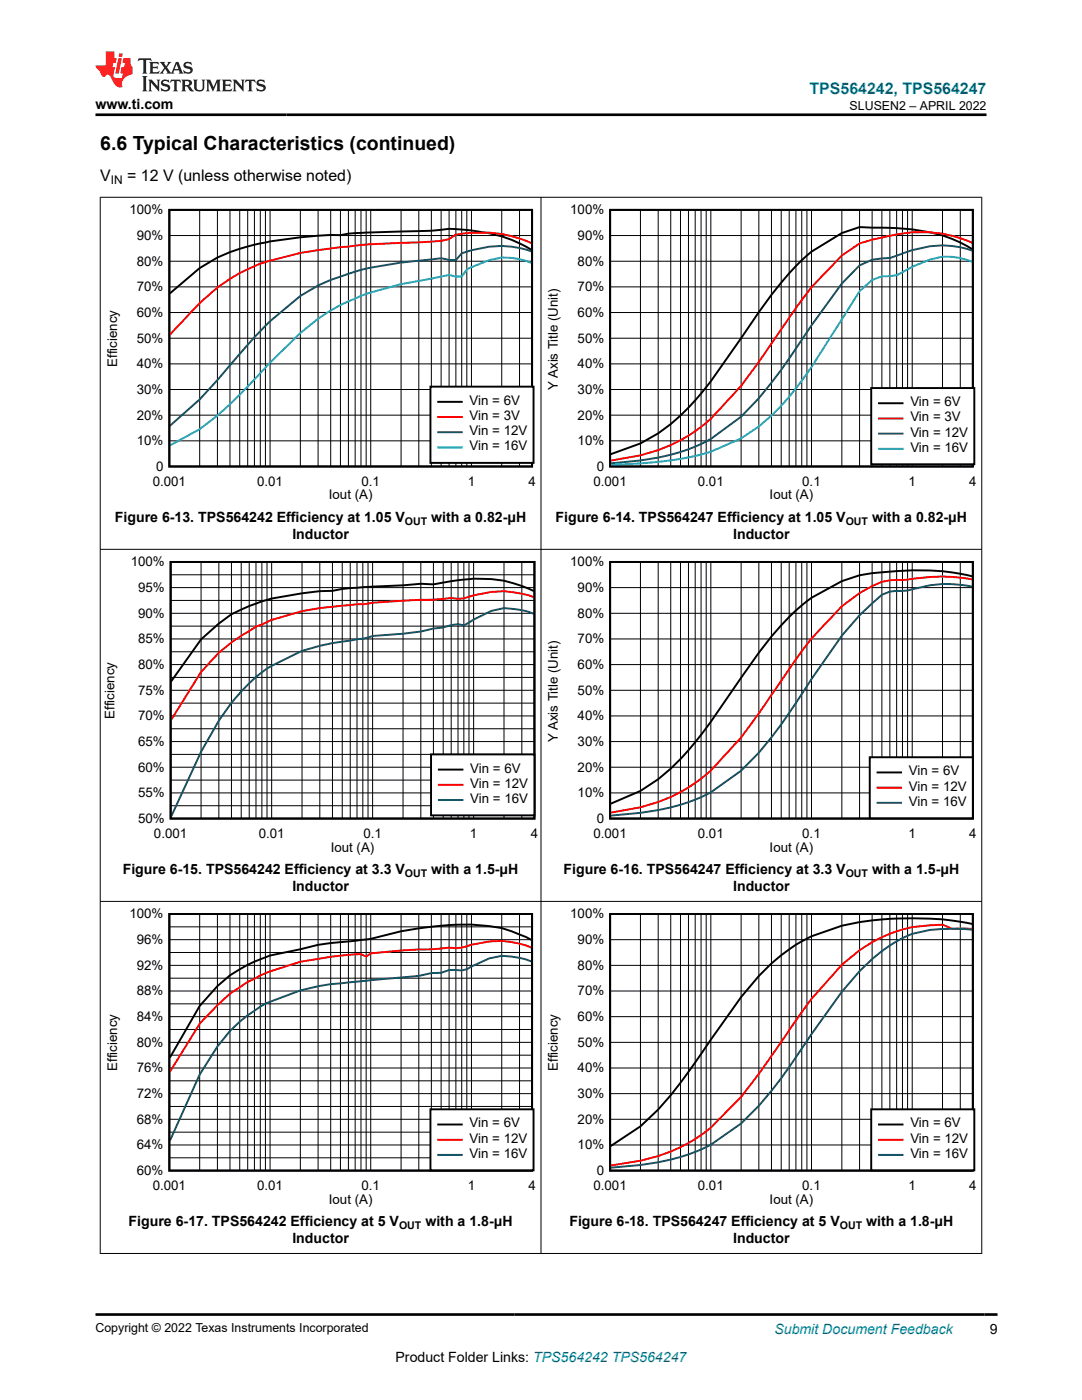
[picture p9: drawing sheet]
<svg xmlns="http://www.w3.org/2000/svg" width="216mm" height="279mm" viewBox="0 0 216 279" stroke-linecap="round" stroke-linejoin="round" font-family="sans-serif">
<path d="M33.8 41.9h72.4v51.2h-72.4zM106 49.8a28.4 28.4 0 0 0-13.9-4l-2.5-.1a171.3 171.3 0 0 1-16.5 .7l-3.6 .2-1.6 .3a81.7 81.7 0 0 0-17.1 1.9 33.6 33.6 0 0 0-11 4.7l-5.8 5" fill="none" stroke="#000" stroke-width=".39"/>
<g fill="none" stroke="#000" stroke-width=".2">
<path d="M33.8 57.3h72.4M33.8 52.1h72.4M33.8 47h72.4M39.8 41.9v51.2M43.4 41.9v51.2M45.9 41.9v51.2M47.8 41.9v51.2M49.4 41.9v51.2M50.8 41.9v51.2M51.9 41.9v51.2M53 41.9v51.2M53.9 41.9v51.2"/>
<path d="M59.9 41.9v51.2M63.5 41.9v51.2M66 41.9v51.2M67.9 41.9v51.2M69.5 41.9v51.2M70.9 41.9v51.2M72 41.9v51.2M73.1 41.9v51.2M74 41.9v51.2M80 41.9v51.2M83.6 41.9v51.2M86.1 41.9v51.2"/>
<path d="M88 41.9v51.2M89.6 41.9v51.2M91 41.9v51.2M92.1 41.9v51.2M93.1 41.9v51.2M94.1 41.9v51.2M100.1 41.9v51.2M103.7 41.9v51.2M33.8 77.7h72.4M33.8 72.6h72.4M33.8 67.5h72.4M33.8 62.4h72.4"/>
<path d="M33.8 88h72.4M33.8 82.9h72.4"/>
</g>
<path d="M106 48.5a24.5 24.5 0 0 0-15-1.7l-1.4 .9-1.6 .4-14.9 .7-5.2 .5a63.9 63.9 0 0 0-17.1 3.8 32 32 0 0 0-11 7.4l-5.8 6.2" fill="none" stroke="#f00" stroke-width=".39"/>
<path d="M106 50.1a19.5 19.5 0 0 0-13.9 .5l-1.1 1.3h-1.4l-1.6-.4-1.9 .3a66.3 66.3 0 0 0-15.2 2.4l-1.4 .5a34.3 34.3 0 0 0-9.6 4.4l-6.9 5.9-2.2 2.3-7.4 8.6-3.6 3.8-5.8 5.2" fill="none" stroke="#105465" stroke-width=".39"/>
<path d="M106 52.4a13.1 13.1 0 0 0-11.9 .9l-1 .5-1 1.4h-1.1l-1.4-.3-3.5 .7a68.6 68.6 0 0 0-14.1 3.4l-1.1 .6a33.5 33.5 0 0 0-11 6.9l-6 5.9-4.5 4.7a66.7 66.7 0 0 1-9.6 8.5l-5.8 3.3" fill="none" stroke="#00bacc" stroke-width=".39"/>
<path d="M85.9 77.2h20.6v15.2h-20.6z" fill-rule="evenodd" fill="#fff"/>
<path d="M121.7 41.9h72.4v51.2h-72.4zM193.9 49.7a31.9 31.9 0 0 0-16.3-4.2l-6.1-.2-3.5 1.2-6.1 3.7-.9 .8a60.4 60.4 0 0 0-9.6 11.3l-9.6 13.8-1.9 2.4a37.7 37.7 0 0 1-12.1 10l-5.9 2.1M85.9 77.2h20.6v15.2h-20.6zM87.4 80.2h4.7" fill="none" stroke="#000" stroke-width=".39"/>
<path d="M193.9 48.4a26.1 26.1 0 0 0-17.9-1l-4.5 1.2-3.5 2.4-6.1 6.3-3.1 4.2-4.9 7.1a75.6 75.6 0 0 1-13 15.8 31.3 31.3 0 0 1-13.1 6.5l-5.9 1M87.4 83.2h4.7" fill="none" stroke="#f00" stroke-width=".39"/>
<path d="M193.9 50a18.9 18.9 0 0 0-13.8 .6l-2.5 .9-3.6 .3-2.5 1.2-3.5 3.6-6.1 8.3-3.1 4.7a84.4 84.4 0 0 1-10.9 13.6l-6.1 4.4a36.6 36.6 0 0 1-14 4.3l-5.9 .6M87.4 86.3h4.7" fill="none" stroke="#105465" stroke-width=".39"/>
<path d="M193.9 52.2a12 12 0 0 0-8.3-.4l-4.5 2a6.5 6.5 0 0 1-5.1 1.3l-2 .8-2.5 2.2-9.6 15.2-1.9 2.7a41.4 41.4 0 0 1-12.1 11.5l-6.1 2.7a56.5 56.5 0 0 1-14 2.3l-5.9 .3M87.4 89.3h4.7" fill="none" stroke="#00bacc" stroke-width=".39"/>
<g fill="none" stroke="#000" stroke-width=".2">
<path d="M121.7 57.3h72.4M121.7 52.1h72.4M121.7 47h72.4M127.8 41.9v51.2M131.3 41.9v51.2M133.8 41.9v51.2M135.8 41.9v51.2M137.4 41.9v51.2M138.7 41.9v51.2M139.9 41.9v51.2M140.9 41.9v51.2M141.8 41.9v51.2"/>
<path d="M147.9 41.9v51.2M151.4 41.9v51.2M153.9 41.9v51.2M155.9 41.9v51.2M157.5 41.9v51.2M158.8 41.9v51.2M160 41.9v51.2M161 41.9v51.2M161.9 41.9v51.2M168 41.9v51.2M171.5 41.9v51.2M174 41.9v51.2"/>
<path d="M176 41.9v51.2M177.6 41.9v51.2M178.9 41.9v51.2M180.1 41.9v51.2M181.1 41.9v51.2M182 41.9v51.2M188.1 41.9v51.2M191.6 41.9v51.2M121.7 77.7h72.4M121.7 72.6h72.4M121.7 67.5h72.4M121.7 62.4h72.4"/>
<path d="M121.7 88h72.4M121.7 82.9h72.4"/>
</g>
<path d="M173.8 77.4h20.6v15.3h-20.6z" fill-rule="evenodd" fill="#fff"/>
<path d="M173.8 77.4h20.6v15.3h-20.6zM175.4 80.5h4.7M34.1 112.2h72.5v51.2h-72.5zM106.4 117.9a25.8 25.8 0 0 0-16.4-1.9l-3.5 .6-2.5-.1-3.6 .3-8 .4-4.1 .3-2 .4a61.5 61.5 0 0 0-14 2.1l-2.6 .9-3.5 1.7-2.5 1.8-3.6 3.2-5.9 8.3" fill="none" stroke="#000" stroke-width=".39"/>
<path d="M175.4 83.5h4.7M106.4 119.2a19.2 19.2 0 0 0-13.8 .2l-1.2 .1-1.4-.2-3.5 .4a129.9 129.9 0 0 0-14.1 .9l-4.1 .3a47 47 0 0 0-17.2 4.2 47.9 47.9 0 0 0-7.4 5.1l-3.6 3.9-5.9 9.4" fill="none" stroke="#f00" stroke-width=".39"/>
<path d="M175.4 86.5h4.7M106.4 122.5a15.9 15.9 0 0 0-5.8-1.1l-2.5 .5-3.6 1.8-1.9 1.1-1.2-.2-1.4 .2-1.6 .4-1.9 .2-2.5 .6-3.6 .5-6.1 .4-1.9 .6-2.5 .3a44.2 44.2 0 0 0-9.6 2.1l-6.1 3a28.6 28.6 0 0 0-8 7.4l-2.5 3.5-3.6 6.2-5.9 12.8" fill="none" stroke="#105465" stroke-width=".39"/>
<path d="M175.4 89.6h4.7" fill="none" stroke="#00bacc" stroke-width=".39"/>
<g fill="none" stroke="#000" stroke-width=".2">
<path d="M34.1 119.8h72.5M34.1 117.3h72.5M34.1 114.7h72.5M40.1 112.2v51.2M43.7 112.2v51.2M46.2 112.2v51.2M48.1 112.2v51.2M49.7 112.2v51.2M51.1 112.2v51.2M52.3 112.2v51.2M53.3 112.2v51.2M54.2 112.2v51.2"/>
<path d="M60.3 112.2v51.2M63.8 112.2v51.2M66.3 112.2v51.2M68.3 112.2v51.2M69.9 112.2v51.2M71.2 112.2v51.2M72.4 112.2v51.2M73.4 112.2v51.2M74.3 112.2v51.2M80.4 112.2v51.2M84 112.2v51.2M86.5 112.2v51.2"/>
<path d="M88.4 112.2v51.2M90 112.2v51.2M91.4 112.2v51.2M92.6 112.2v51.2M93.6 112.2v51.2M94.5 112.2v51.2M100.6 112.2v51.2M104.1 112.2v51.2M34.1 137.8h72.5M34.1 135.2h72.5M34.1 132.6h72.5M34.1 130.1h72.5"/>
<path d="M34.1 127.5h72.5M34.1 125h72.5M34.1 122.4h72.5M34.1 158.2h72.5M34.1 155.7h72.5M34.1 153.1h72.5M34.1 150.6h72.5M34.1 148h72.5M34.1 145.4h72.5M34.1 142.9h72.5M34.1 140.3h72.5M34.1 160.8h72.5"/>
</g>
<path d="M86 150.6h20.6v12.1h-20.6z" fill-rule="evenodd" fill="#fff"/>
<path d="M121.7 112.2h72.4v51.2h-72.4zM193.9 115a51.8 51.8 0 0 0-17.9-.8l-4.5 .6-3.5 1.2-6.1 3.3-.9 .7a49.7 49.7 0 0 0-9.6 10.3l-11.5 16.4a42.9 42.9 0 0 1-12.1 11.1l-5.9 2.6M86 150.6h20.6v12.1h-20.6zM87.6 153.6h4.7" fill="none" stroke="#000" stroke-width=".39"/>
<path d="M193.9 115.6a37.8 37.8 0 0 0-13.8 .2 10.4 10.4 0 0 0-6.1 1.2l-2.5 1.4-3.5 2.6-6.1 6.4-3.1 4.2-4.9 7.1a76 76 0 0 1-13 15.9 31 31 0 0 1-13.1 6.5l-5.9 1.1M87.6 156.6h4.7" fill="none" stroke="#f00" stroke-width=".39"/>
<path d="M193.9 117.1l-.9-.2a23.8 23.8 0 0 0-11.9 .9l-1 .1a6.5 6.5 0 0 0-6.1 2.5l-2.5 2.4-3.5 4.1-6.1 8.6-3.1 4.8a76.6 76.6 0 0 1-10.9 13.5l-6.1 4.3a37.5 37.5 0 0 1-14 4.1l-5.9 .6M87.6 159.7h4.7" fill="none" stroke="#105465" stroke-width=".39"/>
<g fill="none" stroke="#000" stroke-width=".2">
<path d="M121.7 117.3h72.4M127.8 112.2v51.2M131.3 112.2v51.2M133.8 112.2v51.2M135.8 112.2v51.2M137.4 112.2v51.2M138.7 112.2v51.2M139.9 112.2v51.2M140.9 112.2v51.2M141.8 112.2v51.2M147.9 112.2v51.2M151.4 112.2v51.2"/>
<path d="M153.9 112.2v51.2M155.9 112.2v51.2M157.5 112.2v51.2M158.8 112.2v51.2M160 112.2v51.2M161 112.2v51.2M161.9 112.2v51.2M168 112.2v51.2M171.5 112.2v51.2M174 112.2v51.2M176 112.2v51.2M177.6 112.2v51.2"/>
<path d="M178.9 112.2v51.2M180.1 112.2v51.2M181.1 112.2v51.2M182 112.2v51.2M188.1 112.2v51.2M191.6 112.2v51.2M121.7 137.8h72.4M121.7 132.6h72.4M121.7 127.5h72.4M121.7 122.4h72.4M121.7 158.2h72.4M121.7 153.1h72.4"/>
<path d="M121.7 148h72.4M121.7 142.9h72.4"/>
</g>
<path d="M173.5 151.1h20.6v12.2h-20.6z" fill-rule="evenodd" fill="#fff"/>
<path d="M173.5 151.1h20.6v12.2h-20.6zM175.1 154.2h4.7M33.8 182.4h72.4v51.2h-72.4zM106 187.6l-1-.6a24 24 0 0 0-11.9-2.5l-5.1 .3a71.4 71.4 0 0 0-14 2.6l-4.5 .5a44 44 0 0 0-9.6 1.5l-6 1.3a27.8 27.8 0 0 0-14.1 10.1l-5.8 10.1" fill="none" stroke="#000" stroke-width=".39"/>
<path d="M175.1 157.2h4.7M106 189.1a17.9 17.9 0 0 0-12.9-.3l-2.1 .4-1.4-.1-3.5 .4-6.1 .2-6 .6-.9 .6-1.1-.5-1.1 .1-4.9 .4-2.5 .5a35.8 35.8 0 0 0-12.7 3.9l-1.4 .6-3.5 2.4-2.5 2.3-3.6 3.7-5.8 9.5" fill="none" stroke="#f00" stroke-width=".39"/>
<path d="M175.1 160.2h4.7M106 191.9a16.4 16.4 0 0 0-5.9-1.1l-2.5 .5-4.5 2.1-1 .3-2.5-.1-1.6 .5-1.9 .1-2.5 .6-14.1 1.3a43 43 0 0 0-17.6 4.8 29.2 29.2 0 0 0-8.5 8l-3.6 5.5-5.8 13.1" fill="none" stroke="#105465" stroke-width=".39"/>
<g fill="none" stroke="#000" stroke-width=".2">
<path d="M33.8 197.8h72.4M33.8 195.2h72.4M33.8 192.7h72.4M33.8 190.1h72.4M33.8 187.5h72.4M33.8 185h72.4M39.8 182.4v51.2M43.4 182.4v51.2M45.9 182.4v51.2M47.8 182.4v51.2M49.4 182.4v51.2M50.8 182.4v51.2"/>
<path d="M51.9 182.4v51.2M53 182.4v51.2M53.9 182.4v51.2M59.9 182.4v51.2M63.5 182.4v51.2M66 182.4v51.2M67.9 182.4v51.2M69.5 182.4v51.2M70.9 182.4v51.2M72 182.4v51.2M73.1 182.4v51.2M74 182.4v51.2"/>
<path d="M80 182.4v51.2M83.6 182.4v51.2M86.1 182.4v51.2M88 182.4v51.2M89.6 182.4v51.2M91 182.4v51.2M92.1 182.4v51.2M93.1 182.4v51.2M94.1 182.4v51.2M100.1 182.4v51.2M103.7 182.4v51.2M33.8 218.3h72.4"/>
<path d="M33.8 215.7h72.4M33.8 213.1h72.4M33.8 210.6h72.4M33.8 208h72.4M33.8 205.5h72.4M33.8 202.9h72.4M33.8 200.3h72.4M33.8 231.1h72.4M33.8 228.5h72.4M33.8 225.9h72.4M33.8 223.4h72.4M33.8 220.8h72.4"/>
</g>
<path d="M85.9 221.4h20.6v12.2h-20.6z" fill-rule="evenodd" fill="#fff"/>
<path d="M121.7 182.4h72.4v51.2h-72.4zM193.9 184.4a66.5 66.5 0 0 0-25.9 .3l-6.1 2.2a37.4 37.4 0 0 0-14 12.1l-9.2 13a88.3 88.3 0 0 1-7.4 9.4l-3.5 3.4-5.9 3.9M85.9 221.4h20.6v12.2h-20.6zM87.4 224.4h4.7" fill="none" stroke="#000" stroke-width=".39"/>
<path d="M193.9 185.4h-3.9l-1.9-.9a27.5 27.5 0 0 0-20.1 8l-6.1 6.8-8 11.4a64.2 64.2 0 0 1-13 15.1 31.2 31.2 0 0 1-13.1 5.8l-5.9 1M87.4 227.5h4.7" fill="none" stroke="#f00" stroke-width=".39"/>
<path d="M193.9 185.5l-2.3-.1a23.1 23.1 0 0 0-11.5 1.8 30.6 30.6 0 0 0-8.6 6.6l-3.5 4.1-6.1 8.5-3.1 4.6a75.2 75.2 0 0 1-10.9 13.2l-6.1 4.3a38.3 38.3 0 0 1-14 4l-5.9 .5M87.4 230.5h4.7" fill="none" stroke="#105465" stroke-width=".39"/>
<g fill="none" stroke="#000" stroke-width=".2">
<path d="M121.7 197.8h72.4M121.7 192.7h72.4M121.7 187.5h72.4M127.8 182.4v51.2M131.3 182.4v51.2M133.8 182.4v51.2M135.8 182.4v51.2M137.4 182.4v51.2M138.7 182.4v51.2M139.9 182.4v51.2M140.9 182.4v51.2M141.8 182.4v51.2"/>
<path d="M147.9 182.4v51.2M151.4 182.4v51.2M153.9 182.4v51.2M155.9 182.4v51.2M157.5 182.4v51.2M158.8 182.4v51.2M160 182.4v51.2M161 182.4v51.2M161.9 182.4v51.2M168 182.4v51.2M171.5 182.4v51.2M174 182.4v51.2"/>
<path d="M176 182.4v51.2M177.6 182.4v51.2M178.9 182.4v51.2M180.1 182.4v51.2M181.1 182.4v51.2M182 182.4v51.2M188.1 182.4v51.2M191.6 182.4v51.2M121.7 218.3h72.4M121.7 213.1h72.4M121.7 208h72.4M121.7 202.9h72.4"/>
<path d="M121.7 228.5h72.4M121.7 223.4h72.4"/>
</g>
<path d="M173.8 221.4h20.6v12.2h-20.6z" fill-rule="evenodd" fill="#fff"/>
<path d="M173.8 221.4h20.6v12.2h-20.6zM175.4 224.4h4.7" fill="none" stroke="#000" stroke-width=".39"/>
<path d="M175.4 227.5h4.7" fill="none" stroke="#f00" stroke-width=".39"/>
<path d="M175.4 230.5h4.7" fill="none" stroke="#105465" stroke-width=".39"/>
<path d="M19.9 39.4h176.1M20 39.3v210.9M107.9 39.3v210.9M195.9 39.3v210.9M19.9 109.6h176.1M19.9 179.9h176.1M19.9 250.2h176.1" fill="none" stroke="#000" stroke-width=".2"/>
<path d="M27.7 11.6l-.2 .6 .5-.2h.6v.1v2.2l-.2 .4h1l-.2-.4v-2.2v-.1h.5l.5 .2-.1-.6zM29.8 12.4l.2 .3v1.6l-.2 .4h1.9l.1-.6a1.08 1.08 0 0 1-1.3 .2v-.7h.6l.4 .2v-.7l-.4 .2h-.6v-.5l.2-.2a1 1 0 0 1 1 .3l-.1-.5zM31.8 12.4l1 1.1-1 1.2h.9l-.2-.2 .4-.8 .5 .8-.2 .2h1.6l-.2-.2 .1-.5h1l.1 .5-.1 .2h.9l-.2-.4-.8-1.9h-.5l-1 2.1-.8-1.1 .9-1h-.8l.2 .2-.5 .6-.3-.6 .1-.2zM35.2 12.8l.4 1h-.8zM36.8 12.5a.65 .65 0 0 0-.2 .7 .65 .65 0 0 0 .6 .5l.7 .1 .1 .3a.79 .79 0 0 1-.7 .4 .79 .79 0 0 1-.7-.5l.1 .7 .2-.1a.93 .93 0 0 0 1.1 0 .93 .93 0 0 0 .4-.9 1.46 1.46 0 0 0-1.2-.6l-.1-.3a1.09 1.09 0 0 1 1.2 .2l-.2-.6-.1 .1-.6-.2zM28.4 15.2l.2 .4v2.2l-.2 .4h1l-.2-.4v-2.2l.2-.4zM29.6 15.9l.2 .4v1.5l-.2 .4h.8l-.3-.4v-1.3l1.7 1.8v-2l.2-.4h-.8l.2 .2 .1 1.1-1.2-1.3zM32.3 16a.65 .65 0 0 0-.2 .8 .65 .65 0 0 0 .7 .4l.6 .2 .1 .2a.79 .79 0 0 1-.7 .4 .79 .79 0 0 1-.7-.5l.1 .7 .2-.1a.93 .93 0 0 0 1.1 .1 .93 .93 0 0 0 .4-1 1.46 1.46 0 0 0-1.2-.5l-.1-.4a1.09 1.09 0 0 1 1.2 .2l-.2-.6-.1 .1-.6-.1zM34.1 15.9l-.1 .6a.63 .63 0 0 1 .7-.3l.1 1.6-.3 .4h1l-.2-.4v-1.6a.66 .66 0 0 1 .8 .3l-.1-.6zM36.2 15.9l.2 .4v1.5l-.2 .4h.9l-.2-.2v-.7h.5l.1 .2a.79 .79 0 0 0 1.2 .6l-1-.9a.61 .61 0 0 0 .6-.6 .61 .61 0 0 0-.5-.7zM36.9 16.2h.2a.47 .47 0 0 1 .5 .1 .47 .47 0 0 1 .1 .5l-.2 .1-.6 .1zM38.5 15.9l.2 .2a2.27 2.27 0 0 0 .4 2 1.04 1.04 0 0 0 1.7-.7v-1.3l.2-.2h-.8l.2 .4v1.1a.6 .6 0 0 1-.6 .6 .6 .6 0 0 1-.6-.6v-1.1l.3-.4zM41.1 15.9l.2 .4v1.5l-.2 .4h.7l-.2-.4v-1.4l.9 1.9 .8-1.9v1.4l-.2 .4h1l-.3-.4v-1.5l.3-.4h-.8l-.7 1.5-.7-1.5zM44.3 15.9l.2 .4v1.5l-.2 .4h1.9l.1-.6a1.09 1.09 0 0 1-1.3 .2v-.7h.6l.4 .2v-.6l-.4 .2h-.6v-.6l.2-.1a1.01 1.01 0 0 1 1 .3l-.1-.6zM46.4 15.9l.3 .4v1.5l-.3 .4h.8l-.2-.4v-1.3l1.6 1.8v-2l.2-.4h-.7l.2 .2v1.1l-1.2-1.3zM49 15.9l-.1 .6a.63 .63 0 0 1 .8-.3v1.6l-.3 .4h1l-.2-.4v-1.6a.66 .66 0 0 1 .8 .3l-.1-.6zM51.4 16a.65 .65 0 0 0-.2 .8 .65 .65 0 0 0 .6 .4l.6 .2 .2 .2a.79 .79 0 0 1-.8 .4 .79 .79 0 0 1-.6-.5l.1 .7 .2-.1a.93 .93 0 0 0 1 .1 .93 .93 0 0 0 .5-1 1.46 1.46 0 0 0-1.3-.5l-.1-.4a1.09 1.09 0 0 1 1.3 .2l-.2-.6-.2 .1-.5-.1z" fill="#231f20"/>
<path d="M21.1 10.3v2.7h-2.1l.1 .4 .9 1a.95 .95 0 0 0 .9 .9 .59 .59 0 0 1 .6-.4 .59 .59 0 0 1 .5 .3l.4 .8a1.59 1.59 0 0 0 2.1 1.4 1.61 1.61 0 0 1 1-2.3l1-.3-.1-1.5a1.59 1.59 0 0 1-.4-1.7h-1.4l-.2 .9h.5l-.1 .9h-.5l-.2 .9v.3l.4 .1-.2 .9h-.6a.73 .73 0 0 1-1.1-.7l.3-1.5h-.5l.2-.9h.5l.2-.9h-.5v-1.3zM23.6 11.6l-.6 3.1h.7l.6-3.1zM23.8 10.7l-.1 .6h.7l.1-.6z" fill="#ed1c24"/>
<path d="M19 22.9h177.8M19.1 262.3h179.9" fill="none" stroke="#000" stroke-width=".53"/>
<text font-size="3.9" x="20" y="29.9">6.6 Typical Characteristics (continued)</text>
<text font-size="3.2" fill="#00f" x="161.5" y="18.7">TPS564242, TPS564247</text>
<g font-size="3.2">
<text x="20" y="36.1">V</text>
<text x="25.4" y="36.1">= 12 V (unless otherwise noted)</text>
</g>
<g font-size="2.8">
<text x="19" y="21.8">www.ti.com</text>
<text x="22.9" y="104.2">Figure 6-13. TPS564242 Efficiency at 1.05 V</text>
<text x="58.3" y="107.6">Inductor</text>
<text x="86.1" y="104.2">with a 0.82-μH</text>
<text x="110.9" y="104.2">Figure 6-14. TPS564247 Efficiency at 1.05 V</text>
<text x="146.3" y="107.6">Inductor</text>
<text x="174" y="104.2">with a 0.82-μH</text>
<text x="24.5" y="174.5">Figure 6-15. TPS564242 Efficiency at 3.3 V</text>
<text x="58.3" y="177.9">Inductor</text>
<text x="86.1" y="174.5">with a 1.5-μH</text>
<text x="112.4" y="174.5">Figure 6-16. TPS564247 Efficiency at 3.3 V</text>
<text x="146.3" y="177.9">Inductor</text>
<text x="174" y="174.5">with a 1.5-μH</text>
<text x="25.7" y="244.8">Figure 6-17. TPS564242 Efficiency at 5 V</text>
<text x="84.9" y="244.8">with a 1.8-μH</text>
<text x="113.6" y="244.8">Figure 6-18. TPS564247 Efficiency at 5 V</text>
<text x="172.8" y="244.8">with a 1.8-μH</text>
<text x="58.3" y="248.2">Inductor</text>
<text x="146.3" y="248.2">Inductor</text>
<text x="197.5" y="266.1">9</text>
<text x="78.9" y="271.7">Product Folder Links: TPS564242 TPS564247</text>
</g>
<text font-size="2.8" fill="#00f" x="154.5" y="266.2">Submit Document Feedback</text>
<g font-size="2.7">
<text x="25.8" y="42.8">100%</text>
<text x="27.3" y="47.9">90%</text>
<text x="113.8" y="42.8">100%</text>
<text x="115.3" y="47.9">90%</text>
<text x="27.3" y="53">80%</text>
<text x="115.3" y="53">80%</text>
<text x="27.3" y="58.1">70%</text>
<text x="115.3" y="58.1">70%</text>
<text x="27.3" y="63.3">60%</text>
<text x="115.3" y="63.3">60%</text>
<text x="27.3" y="68.4">50%</text>
<text x="115.3" y="68.4">50%</text>
<text x="23.4" y="73.2" transform="rotate(-90 23.4 73.2)">Efficiency</text>
<text x="27.3" y="73.5">40%</text>
<text x="111.3" y="77.8" transform="rotate(-90 111.3 77.8)">Y Axis Title (Unit)</text>
<text x="115.3" y="73.5">40%</text>
<text x="27.3" y="83.7">20%</text>
<text x="27.3" y="78.6">30%</text>
<text x="93.7" y="80.8">Vin = 6V</text>
<text x="93.7" y="83.8">Vin = 3V</text>
<text x="115.3" y="83.7">20%</text>
<text x="115.3" y="78.6">30%</text>
<text x="181.6" y="81.1">Vin = 6V</text>
<text x="27.3" y="88.9">10%</text>
<text x="93.7" y="86.8">Vin = 12V</text>
<text x="93.7" y="89.9">Vin = 16V</text>
<text x="115.3" y="88.9">10%</text>
<text x="181.6" y="84.1">Vin = 3V</text>
<text x="181.6" y="87.1">Vin = 12V</text>
<text x="31.1" y="94">0</text>
<text x="119.1" y="94">0</text>
<text x="181.6" y="90.2">Vin = 16V</text>
<text x="30.5" y="97">0.001</text>
<text x="51.3" y="97">0.01</text>
<text x="65.6" y="99.7">Iout (A)</text>
<text x="72.1" y="97">0.1</text>
<text x="93.3" y="97">1</text>
<text x="105.4" y="97">4</text>
<text x="118.4" y="97">0.001</text>
<text x="139.3" y="97">0.01</text>
<text x="153.6" y="99.7">Iout (A)</text>
<text x="160.1" y="97">0.1</text>
<text x="181.3" y="97">1</text>
<text x="193.4" y="97">4</text>
<text x="26.1" y="113">100%</text>
<text x="113.8" y="113">100%</text>
<text x="27.6" y="118.2">95%</text>
<text x="115.3" y="118.2">90%</text>
<text x="27.6" y="123.3">90%</text>
<text x="115.3" y="123.3">80%</text>
<text x="27.6" y="128.4">85%</text>
<text x="115.3" y="128.4">70%</text>
<text x="27.6" y="133.5">80%</text>
<text x="115.3" y="133.5">60%</text>
<text x="22.9" y="143.4" transform="rotate(-90 22.9 143.4)">Efficiency</text>
<text x="27.6" y="143.8">70%</text>
<text x="27.6" y="138.6">75%</text>
<text x="115.3" y="143.8">40%</text>
<text x="115.3" y="138.6">50%</text>
<text x="27.6" y="148.9">65%</text>
<text x="111.3" y="148" transform="rotate(-90 111.3 148)">Y Axis Title (Unit)</text>
<text x="115.3" y="148.9">30%</text>
<text x="27.6" y="154">60%</text>
<text x="93.8" y="154.2">Vin = 6V</text>
<text x="115.3" y="154">20%</text>
<text x="181.4" y="154.7">Vin = 6V</text>
<text x="27.6" y="159.1">55%</text>
<text x="93.8" y="157.2">Vin = 12V</text>
<text x="93.8" y="160.2">Vin = 16V</text>
<text x="115.3" y="159.1">10%</text>
<text x="181.4" y="157.8">Vin = 12V</text>
<text x="181.4" y="160.8">Vin = 16V</text>
<text x="27.6" y="164.2">50%</text>
<text x="30.7" y="167.3">0.001</text>
<text x="51.6" y="167.3">0.01</text>
<text x="72.5" y="167.3">0.1</text>
<text x="93.8" y="167.3">1</text>
<text x="105.9" y="167.3">4</text>
<text x="118.4" y="167.3">0.001</text>
<text x="119.1" y="164.2">0</text>
<text x="139.3" y="167.3">0.01</text>
<text x="160.1" y="167.3">0.1</text>
<text x="181.3" y="167.3">1</text>
<text x="193.4" y="167.3">4</text>
<text x="66" y="169.9">Iout (A)</text>
<text x="153.6" y="169.9">Iout (A)</text>
<text x="25.8" y="183.3">100%</text>
<text x="113.8" y="183.3">100%</text>
<text x="27.3" y="188.4">96%</text>
<text x="115.3" y="188.4">90%</text>
<text x="27.3" y="193.5">92%</text>
<text x="115.3" y="193.5">80%</text>
<text x="27.3" y="203.8">84%</text>
<text x="27.3" y="198.7">88%</text>
<text x="115.3" y="203.8">60%</text>
<text x="115.3" y="198.7">70%</text>
<text x="27.3" y="208.9">80%</text>
<text x="115.3" y="208.9">50%</text>
<text x="23.4" y="213.7" transform="rotate(-90 23.4 213.7)">Efficiency</text>
<text x="27.3" y="214">76%</text>
<text x="111.3" y="213.7" transform="rotate(-90 111.3 213.7)">Efficiency</text>
<text x="115.3" y="214">40%</text>
<text x="27.3" y="219.1">72%</text>
<text x="115.3" y="219.1">30%</text>
<text x="27.3" y="224.3">68%</text>
<text x="93.7" y="225">Vin = 6V</text>
<text x="115.3" y="224.3">20%</text>
<text x="181.6" y="225">Vin = 6V</text>
<text x="27.3" y="229.4">64%</text>
<text x="93.7" y="228">Vin = 12V</text>
<text x="93.7" y="231.1">Vin = 16V</text>
<text x="115.3" y="229.4">10%</text>
<text x="181.6" y="228">Vin = 12V</text>
<text x="181.6" y="231.1">Vin = 16V</text>
<text x="27.3" y="234.5">60%</text>
<text x="30.5" y="237.5">0.001</text>
<text x="51.3" y="237.5">0.01</text>
<text x="72.1" y="237.5">0.1</text>
<text x="93.3" y="237.5">1</text>
<text x="105.4" y="237.5">4</text>
<text x="118.4" y="237.5">0.001</text>
<text x="119.1" y="234.5">0</text>
<text x="139.3" y="237.5">0.01</text>
<text x="160.1" y="237.5">0.1</text>
<text x="181.3" y="237.5">1</text>
<text x="193.4" y="237.5">4</text>
<text x="65.6" y="240.2">Iout (A)</text>
<text x="153.6" y="240.2">Iout (A)</text>
</g>
<g font-size="2.5">
<text x="169.5" y="21.9">SLUSEN2 – APRIL 2022</text>
<text x="19" y="265.9">Copyright © 2022 Texas Instruments Incorporated</text>
</g>
<text font-size="2.4" x="22.1" y="36.7">IN</text>
<g font-size="2.1">
<text x="80.8" y="104.8">OUT</text>
<text x="168.8" y="104.8">OUT</text>
<text x="80.8" y="175.1">OUT</text>
<text x="168.8" y="175.1">OUT</text>
<text x="79.6" y="245.3">OUT</text>
<text x="167.6" y="245.3">OUT</text>
</g>
</svg>
